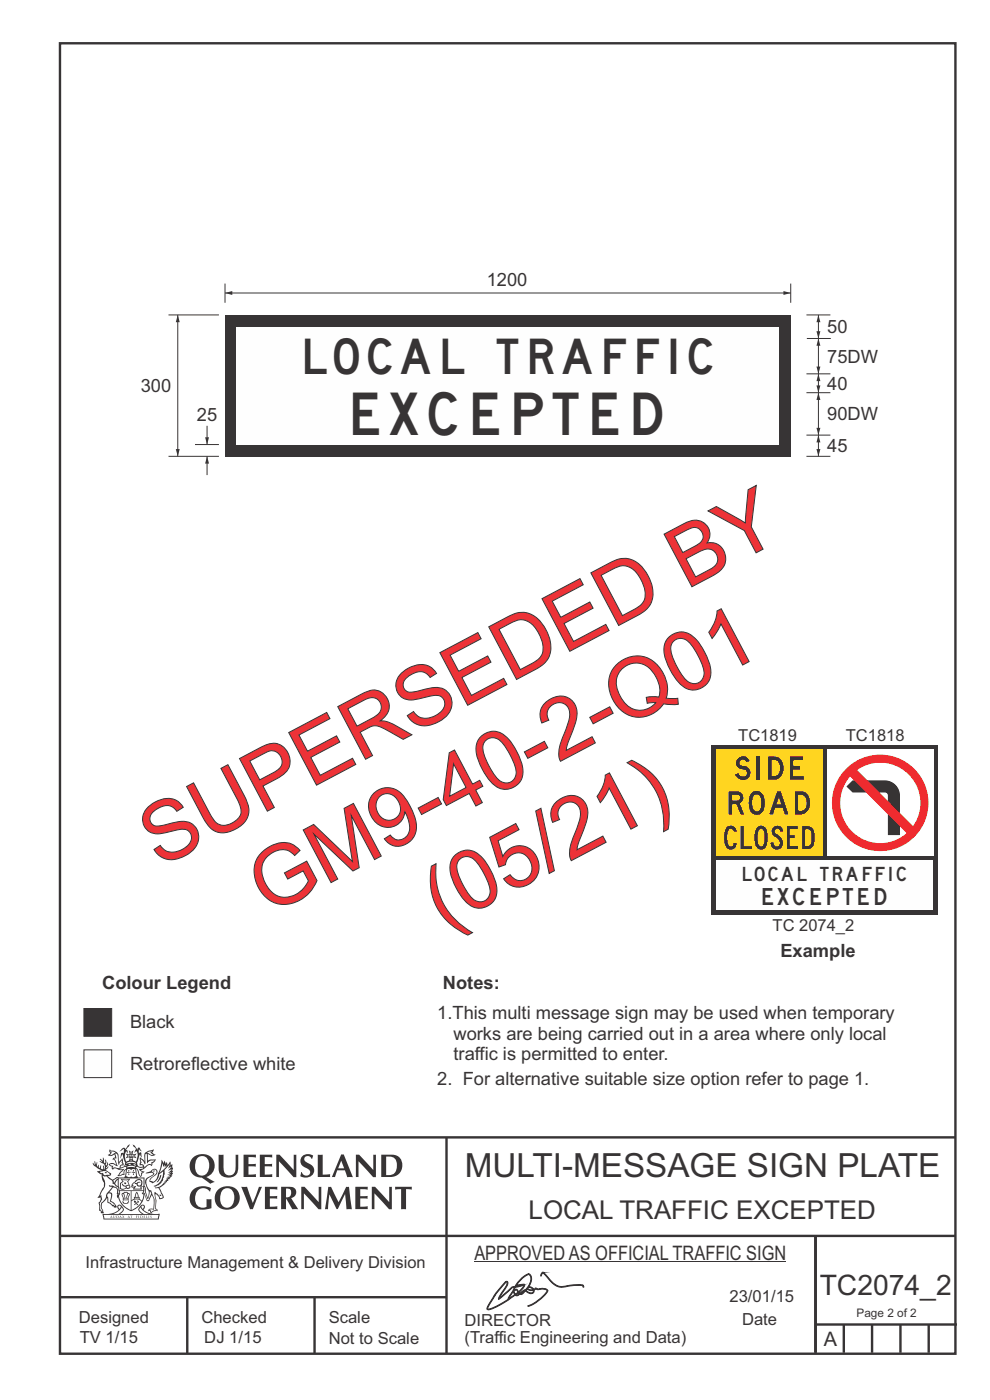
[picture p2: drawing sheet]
<svg xmlns="http://www.w3.org/2000/svg" width="210mm" height="297mm" viewBox="0 0 210 297" stroke-linecap="round" stroke-linejoin="round" font-family="sans-serif">
<g fill="none" stroke="#373435" stroke-width=".51">
<path d="M12.7 9.2h190v278h-190zM12.7 241.3h190M94.7 241.4v45.8M12.7 275.2h82M12.7 262.2h190.1M39.7 275.2v12M66.7 275.2v12M173 262.1v24.9M173 281h30M179 281v6M185 281v6M191 281v6"/>
<path d="M197 281v6"/>
</g>
<path d="M100.6 267.7h66.2" fill="none" stroke="#373435" stroke-width=".21"/>
<path d="M17.8 222.7h5.9v5.9h-5.9z" fill-rule="evenodd" fill="#fefefe" stroke="#373435" stroke-width=".21"/>
<path d="M17.8 213.9h5.9v5.9h-5.9z" fill-rule="evenodd" fill="#373435" stroke="#373435" stroke-width=".21"/>
<g fill="#373435">
<path d="M40.8 252.5a3.4 3.4 0 0 1 4-.4l-.2 .7a1.81 1.81 0 0 0-2.2-.6 1.81 1.81 0 0 0-1 2.1 1.66 1.66 0 0 0 .6 1.6 1.66 1.66 0 0 0 1.8 .1v-1.6h1.1v1.9a4.3 4.3 0 0 1-4-.4 2.58 2.58 0 0 1-.1-3.4z" fill-rule="evenodd"/>
<path d="M47.4 252.3l.8-.2a1.34 1.34 0 0 1 1.4 1l.1 .4a2.38 2.38 0 0 1-1.1 2.6 1.51 1.51 0 0 1-1.9-1.8 2.4 2.4 0 0 1 .7-2zM46.1 252.6a2.51 2.51 0 0 0-.2 3 2.51 2.51 0 0 0 2.9 1 2.51 2.51 0 0 0 2-3.1 2.51 2.51 0 0 0-3.2-1.8l-.6 .2z" fill-rule="evenodd"/>
<path d="M51.2 251.8h1.2l1.2 3.4 1.3-3.4h.7l-2 4.7h-.6z" fill-rule="evenodd"/>
<path d="M56.2 251.8h2.6v.6l-1.6-.1v1.5l1.6-.1v.6l-1.6-.1v1.8l1.6-.1v.6h-2.6z" fill-rule="evenodd"/>
<path d="M60.7 252.1a.95 .95 0 0 1 1.1 1 .95 .95 0 0 1-1.1 .9zM59.6 251.8v4.7h1.1v-2.2l1.3 2.2h1.3l-1.5-2.3a1.21 1.21 0 0 0 1-1.4 1.21 1.21 0 0 0-1.4-1z" fill-rule="evenodd"/>
<path d="M63.9 251.8h.7l3 3.2v-3.2h.6v4.7h-.6l-3.1-3.3v3.3h-.6z" fill-rule="evenodd"/>
<path d="M69.6 251.8h.6l1.6 3.2 1.6-3.2h.6l.6 4.7h-1.1l-.3-3.2-1.5 3.2h-.3l-1.5-3.1-.3 3.1h-.7z" fill-rule="evenodd"/>
<path d="M75.4 251.8h2.6v.6l-1.6-.1v1.5l1.6-.1v.6l-1.6-.1v1.8l1.6-.1v.6h-2.6z" fill-rule="evenodd"/>
<path d="M78.9 251.8h.7l3 3.2v-3.2h.5v4.7h-.6l-3.1-3.3v3.3h-.5z" fill-rule="evenodd"/>
<path d="M83.8 251.8h3.6v.6l-1.3-.1v4.2h-1v-4.2l-1.3 .1z" fill-rule="evenodd"/>
<path d="M40.8 245.7a2.46 2.46 0 0 0-.4 2.7 2.46 2.46 0 0 0 2.4 1.4l1.8 1.3 1-.3-1.8-1.1a2.54 2.54 0 0 0 1.5-3.4 2.54 2.54 0 0 0-3.5-1.2zM42 245.6a1.54 1.54 0 0 1 1.8-.1 1.54 1.54 0 0 1 .6 1.7 1.77 1.77 0 0 1-2 2.1 2.51 2.51 0 0 1-.4-3.7z" fill-rule="evenodd"/>
<path d="M46.4 245h1v1.9a2.39 2.39 0 0 0 .7 2.3 1.32 1.32 0 0 0 1.4-.1 1.32 1.32 0 0 0 .5-1.3v-2.8h.5v2.4a2.12 2.12 0 0 1-1.6 2.4 2.12 2.12 0 0 1-2.5-1.4z" fill-rule="evenodd"/>
<path d="M51.7 245h2.6v.6l-1.6-.1v1.5l1.6-.1v.6l-1.6-.1v1.8l1.6-.1v.6h-2.6z" fill-rule="evenodd"/>
<path d="M55.1 245h2.7v.6l-1.6-.1v1.5l1.5-.1v.6l-1.5-.1v1.8l1.6-.1v.6h-2.7z" fill-rule="evenodd"/>
<path d="M58.6 245h.7l3 3.2v-3.2h.6v4.7h-.6l-3.1-3.4v3.4h-.6z" fill-rule="evenodd"/>
<path d="M64 245.4a1.87 1.87 0 0 1 2.4-.2l-.2 .7a.87 .87 0 0 0-.9-.6 .87 .87 0 0 0-.8 .6 1.82 1.82 0 0 0 1.3 1.1 1.56 1.56 0 0 1 .7 2 1.56 1.56 0 0 1-2 .8l-.8-.3 .2-.9h.1a.9 .9 0 0 0 .9 .8 .9 .9 0 0 0 .9-.7 1.59 1.59 0 0 0-1.3-1.1 1.43 1.43 0 0 1-.5-2.2z" fill-rule="evenodd"/>
<path d="M67.4 245h1v4.2l1.6-.1v.6h-2.6z" fill-rule="evenodd"/>
<path d="M72.4 246.2l.6 1.7h-1.3zM72.4 244.9l-2 4.8h.7l.4-1.4h1.7l.5 1.4h1.2l-2-4.8z" fill-rule="evenodd"/>
<path d="M75.5 245h.7l3 3.2v-3.2h.5v4.7h-.6l-3.1-3.4v3.4h-.5z" fill-rule="evenodd"/>
<path d="M81.9 245.4a1.71 1.71 0 0 1 2.3 1.8 1.79 1.79 0 0 1-2.3 2.1zM80.9 245v4.7a4.2 4.2 0 0 0 3.9-.9 2.34 2.34 0 0 0 .4-2.4 2.34 2.34 0 0 0-2-1.4z" fill-rule="evenodd"/>
<path d="M23.4 244.2l1.1 .3-.9 .5h-.3l.5-.5zM24.4 244.8l.2-.1a2.44 2.44 0 0 1 .5 2l.1 .4 .7-1-.2 .6 .3 .3a.57 .57 0 0 0-.6 .8l-1-.2-.5 .2 .2-.5-.8-.2 .7-.2 .9 .5 .1-.1-.6-1.3-.2-.1 .5-.1zM23.4 243.8l-.2 .4 .2 .4-.6 .4a1.04 1.04 0 0 0 1.4-.1l.2 .7h-.3l-.2 .4a.94 .94 0 0 1 .8 1.1l-.2-.1a1.16 1.16 0 0 0-1.5-.1l.3 .4 .4 .2 .1 .5 .2 .2 .1-.2a.94 .94 0 0 1 1.1 .2h.8l-1.1 1.2a1.13 1.13 0 0 0 1.1-.2l.4-.1v-.4l.4-.7a.83 .83 0 0 0-.6 1.1l-.3-.1-.6 .3 1-1.4-.5 .2-.5-.1 1.3-.5-.1-.1-.9 .3v-.3l.2-.2 .3 .1 .1-.3-.2-.4 .1-.6-.2-.3-.7 .9v-.7a1.42 1.42 0 0 0-1.6-1.8z" fill-rule="evenodd"/>
<path d="M31.2 244.6l.4-.3 .7-.1-.6 .3 .8 .5h-.3zM30.9 244.8h.2l.1 2a1.69 1.69 0 0 1 1.6-.7l-.8 .5 .1 .5a1.1 1.1 0 0 0-1.5 .6l-.1-.5-.2-.2h-.5l.3-.4-.3-.7a1.42 1.42 0 0 1 .9 1.1l.2-.1zM29.7 245.5l.1 1-.2 .3 .1 .5 .5-.1 .2 .2a.96 .96 0 0 1-1.2-.1l-.1 .1a1.06 1.06 0 0 0 1.3 .2v.1a.72 .72 0 0 1-.9 .2l.3 .5 .5 .3-.4 .1-.1 .7-.2-.4-.4-1.1-.4-.4 .4 .9a1.54 1.54 0 0 0 .7 1.2l.2-.3a.58 .58 0 0 1 .5-.7l.1-.2h-.3l-.5-.3 1-.5a.93 .93 0 0 1 1.1-.5v.2l.2-.1 .1-.5a.99 .99 0 0 0 .7-.9l-1.3 .1-.3 .3-.1-1.5 .9 .4 .9-.3h-.4l-.5-.4 .4-.7-.6 .2a1.46 1.46 0 0 0-1.3 2.1v.4l-.2-.4z" fill-rule="evenodd"/>
<path d="M28.2 248.3h.2v.4h.3l-.3 .1-.1 .5v-.5l-.4-.1 .4-.1z" fill-rule="evenodd"/>
<path d="M27.2 248.3h.2v.3l.3 .1-.3 .1-.1 .5v-.5l-.3-.1h.3z" fill-rule="evenodd"/>
<path d="M26.9 248.1a.57 .57 0 0 1 .9 .2 .57 .57 0 0 1 .9-.2l.2 1.4-.2 .1a.57 .57 0 0 1-.9-.1 .69 .69 0 0 1-1.1 0zM26.8 247.4l-.3 2.1-.1 .4h2.9l-.2-.4-.3-2.1h-.2l.1 .3-.9-.1-.8 .1v-.3z" fill-rule="evenodd"/>
<path d="M26.8 251.7a.3 .3 0 0 0 .6 0 .3 .3 0 0 0-.6 0zM25.9 250.3l.3 .3-.3 .3a.79 .79 0 0 0 0 1.3l.8-.2-.1-.3a.55 .55 0 0 1-.7-.6h.1l.2 .3 .3 .1 .8-.2-.3-.7 .3-.3-.7 .1zM25.6 250l1.2 .2 .8-.2-.4 .7 .5 1.1a.56 .56 0 0 1-.9 .3l-.1 .1a.73 .73 0 0 1-1 .1 .73 .73 0 0 1-.3-.9v-.4l.6-.4z" fill-rule="evenodd"/>
<path d="M28.2 251.2l.7-.5a.58 .58 0 0 1 1-.1 .58 .58 0 0 1-.4 .9l-.3-.3a.43 .43 0 0 1 .6-.3v-.1a.57 .57 0 0 0-.8 .2l-.2-.1-.3 .2 .5 .1a.55 .55 0 0 0 .8 .5v.5h-1.3l.4-.4-.2-.2-.6 .2 .3-.3-.3-.1zM28 251.1l-.1 .2a.39 .39 0 0 0 .2 .7l.3-.1-.2 .5h1.9v-.8a.86 .86 0 0 0-.2-1.3 .86 .86 0 0 0-1.2 .3z" fill-rule="evenodd"/>
<path d="M28.6 254.1h.8v.2h-.8zM29 253.1l.2 .8h-.4zM29 252.8l-.3 .5-.1 .6h-.2v.4l-.6 .4 .1 .2a1.48 1.48 0 0 1 2.1 .1l.2-.1-.6-.5v-.5h-.2l-.1-.6z" fill-rule="evenodd"/>
<path d="M28.4 254.7l.4 .1 .1 .3 .3-.2-.2-.2a.38 .38 0 0 1 .5 .5l-.2-.2-.3 .3 .4 .2-.3 .2-.2-.3-.4 .3-.1-.2 .4-.3-.3-.1z" fill-rule="evenodd"/>
<path d="M27.1 253.3h.2v.2l-.2 .6h-.2zM26.2 254.6h.9v.4a.5 .5 0 0 1-.5 .2 .5 .5 0 0 1-.4-.4zM26 253.3h.2l.2 .8h-.1zM26.2 254.3h.8l.1 .1-.8 .1zM26.4 253h.5l-.1 1.1h-.2zM25.9 253.1l-.1 .3 .3 1.2a.48 .48 0 0 0-.1 .5 .48 .48 0 0 0 .5 .3l.5-.1a.49 .49 0 0 0 .2-.7l.3-1.2-.1-.3-.6-.3z" fill-rule="evenodd"/>
<path d="M26.3 250.9h.4l.1 .3h-.3z" fill-rule="evenodd"/>
<path d="M33.9 249.4l.3-.2-.2 .9-.6 .7h-.2l.5-.7z" fill-rule="evenodd"/>
<path d="M32.3 248.3l.3-.2 .5 .2a.88 .88 0 0 1-.5 1.1 1.22 1.22 0 0 0-.9 1.3l.5 .2a.72 .72 0 0 0 .9-.4l.6-.8 .1-.6 .8-.6v.3a2.85 2.85 0 0 1-2 2.8l.1 .1a2.13 2.13 0 0 0 1.9-1.4v-.3a2.01 2.01 0 0 0 .3-1.8l1.1-1.3-.4 1 .7-.5-.7 1 .8-.4-.8 .8 .7-.1-.9 .5 .9-.1-.9 .5 .8-.1-.9 .3 .3 .2h-.4l.2 .4-.3-.1 .1 .3h-.3l.1 .3h-.2a2.16 2.16 0 0 1-2 1l.1 .2h.4a.76 .76 0 0 1 .7 .7l.5 1.2-.5 .2a1.45 1.45 0 0 0-1.2-1.3l.2 1.8-.1 1.9 .4 .2a1.07 1.07 0 0 0-1.2 .4v-.3l-.5-.2a.87 .87 0 0 1 1.1-.1v-.7a4.4 4.4 0 0 0-.6-3.1v-.3h-.2a2.16 2.16 0 0 1-.8-2.2l.3-.3 1.2-.8a.55 .55 0 0 0-.4-.7zM30.4 251.7a.76 .76 0 0 1 .3 1.1l.6 1.6 .4-1.7 .2 .1a.61 .61 0 0 1-.1 .9l-.3 .9h-.2l-.6-1.6-.4 .2a1.18 1.18 0 0 0 .1-1.5zM34.4 246.8l.2 .8 .3-.5v.5l.4-.5a1.9 1.9 0 0 1-1.1 1.4l-.4 .3zM30.9 248.9l1.3-.1 .2 .1v.3l-.5 .3a1.26 1.26 0 0 0-.9 1.9l.2 .7a1.84 1.84 0 0 1 .2 2l-.5-1.3a.96 .96 0 0 0-.4-1.3l-.4 .3a.78 .78 0 0 1 0 1.3l.1 .2h.4l.4 1.1a.38 .38 0 0 0 .2 .4 .38 .38 0 0 0 .4-.1l.6-1.2a2.94 2.94 0 0 1 .4 2.5l-.1 .5-.8-.1-.3 .4v.2l.5-.1v.4l.2 .1a1.02 1.02 0 0 1 1.3-.5v-.3l-.3-.2 .1-1.7-.3-1.4 .1 .1a1.14 1.14 0 0 1 .8 .9 .63 .63 0 0 0 .8-.2 .63 .63 0 0 0-.1-.8l-.7-1.3 1-.6 .1-.3 .3-.1-.1-.2h.4l-.1-.3h.3l-.1-.3 .5-.1-.2-.2 .6-.4 .1-.2-.3 .1 .4-.6-.3 .1 .3-.6-.4 .1 .4-.5v-.3l-.3 .2 .2-.6-.1-.3-.3 .3-.1-.8-.6 .8-.2-.7-.2 .5-.3-.8-.1 .6-.4-.8-.2 1.4-.6 1.9a1.81 1.81 0 0 1-1 1.4l-.6-.2a1.74 1.74 0 0 1 1.2-1.2 .75 .75 0 0 0 0-1.3 .75 .75 0 0 0-1.1 .5z" fill-rule="evenodd"/>
<path d="M33.8 253.5l.3-.1 .2 .3h-.4z" fill-rule="evenodd"/>
<path d="M22 257.7h11.6l-.1 .8h-11.3zM24 257.6l.4-.2a2.47 2.47 0 0 0 1.4-1.3l.3 .6-.5 .5-.5 .4zM25.1 255.9l.3-.2 .2 .2-.2 .6zM29.8 256.1a2.65 2.65 0 0 0 1.8 1.5h-1.1l-.2-.2a.79 .79 0 0 1-.5-1.3zM30 255.9l.2-.2 .3 .2-.2 .6zM21.8 257.5l.2 1.2h11.7l.2-1.1-.2-.1a4.1 4.1 0 0 1-3.3-.9l.3-.4-.1-.5a1.06 1.06 0 0 0-1.3 .9l.2 .4 .7 .6h-4.7l.2-.2a.84 .84 0 0 0 .6-.7 .84 .84 0 0 0-.5-.9l-.2-.2-.6 .1-.1 .5 .3 .4a4.2 4.2 0 0 1-3.4 .9z" fill-rule="evenodd"/>
<path d="M23.6 258l.1 .2h-.2zM23.6 257.9l-.3 .5 .4-.1 .2 .1z" fill-rule="evenodd"/>
<path d="M24 257.9h.2v.4a.25 .25 0 0 0 .2-.1 .25 .25 0 0 0-.1-.3h.1a.29 .29 0 0 1 0 .4 .29 .29 0 0 1-.4 0 .29 .29 0 0 1 0-.4z" fill-rule="evenodd"/>
<path d="M24.8 257.9a.22 .22 0 0 1 .3 .2 .22 .22 0 0 1-.3 .2zM24.7 257.9v.5a.33 .33 0 0 0 .4-.1 .33 .33 0 0 0 0-.4 .33 .33 0 0 0-.4 0z" fill-rule="evenodd"/>
<path d="M25.5 258l.1 .2h-.1zM25.6 257.9l-.3 .5 .3-.1 .2 .1z" fill-rule="evenodd"/>
<path d="M25.9 257.9h.2l.1 .2 .2-.2-.2 .2 .2 .3-.3-.2v.2h-.2l.2-.3z" fill-rule="evenodd"/>
<path d="M27.3 258l.1 .2h-.2zM27.3 257.9l-.3 .5 .4-.1 .2 .1z" fill-rule="evenodd"/>
<path d="M27.6 257.9h.5h-.2l.1 .5h-.3l.1-.5z" fill-rule="evenodd"/>
<path d="M28.8 257.9h.3h-.1v.2h.1h-.1v.3h-.2z" fill-rule="evenodd"/>
<path d="M29.3 257.9h.2l.1 .5h-.3z" fill-rule="evenodd"/>
<path d="M29.9 257.9a.22 .22 0 0 1 .3 .2 .22 .22 0 0 1-.3 .2zM29.7 257.9v.5a.33 .33 0 0 0 .5-.1 .33 .33 0 0 0 0-.4 .33 .33 0 0 0-.5 0z" fill-rule="evenodd"/>
<path d="M30.5 257.9h.3h-.2v.2h.2h-.2v.2l.2 .1h-.3z" fill-rule="evenodd"/>
<path d="M31 257.9h.2l-.1 .4 .2 .1h-.3z" fill-rule="evenodd"/>
<path d="M31.5 257.9h.2v.5h-.2z" fill-rule="evenodd"/>
<path d="M31.9 257.9h.3l-.2 .1 .2 .2-.1 .2h-.2v-.2l.2 .1z" fill-rule="evenodd"/>
<path d="M26.8 246.7a1.51 1.51 0 0 1 2.1 .2l-1.1-.2-1 .2zM28.3 246.9l.5 .2v.2l-.4-.1zM27.2 247l.5-.1 .1 .2h-.4zM26.7 247.2l.2 .1-.3 .1zM27.6 246.2l.2-.2 .3 .2zM27.5 245h.2v.4h-.2zM27.6 244.4l.2 .2 .2-.2-.1 .4h-.2zM27.7 245.6h.2l.1 .4-.2-.2-.2 .2zM27.9 245h.2v.4h-.2zM27 245l.3 .1 .1 .2-.4 .1 .2-.2zM28.3 245.1l.3-.1-.2 .2 .2 .2-.3-.1zM25.3 244.2l1-.5-.1 1-.2-.1-.3 .1-.3 1.1 .5-1 .3 .9a1.84 1.84 0 0 1 .2 1.7l.4 .1a2.48 2.48 0 0 1 2.2 .1l.2-.3-.2-.6 .7-1.8 .4 .6-.2-1-.1-.1-.3 .3v-.9l.6 .4-.5-.7h-.4v.4l-.6-.8-.5-.3 .2 .4 .6 .6-.4 .7 .4-.3a2.06 2.06 0 0 1-.1 2.2l-.5-.2-.2-.6 .2-.1 .7 .2-.4-.5 .4-.5-.7 .2-.2-.2 .2-.7-.5 .4-.5-.4 .2 .7-.2 .2-.7-.2 .4 .5-.4 .5 .8-.2 .1 .1-.1 .6-.6 .2a2.01 2.01 0 0 1 0-2.2l.3 .5-.1-.6-.3-.1 .9-1.2-.5 .3-.5 .7-.2-.3a.8 .8 0 0 0-.8 .5z" fill-rule="evenodd"/>
<path d="M21.8 249.4l.3 .2a.61 .61 0 0 1 .9 .3l.2 .2a.8 .8 0 0 1 .7 1l.3 .1 .6 .6a1 1 0 0 1 .5 1l-.2 .7v-.5h-.1a.96 .96 0 0 0-.7-1.3l-.3-.2h-.6l-.2-.1-.1 .1 .1 .3h.6l-1.1 1.4-.3 .9-.4 .6a1.33 1.33 0 0 0-.5 1.8l.2 .5a1.26 1.26 0 0 1-.5-1.4l-.1-.4a1.56 1.56 0 0 0 .4-1.7l-.3 .2 .2-.5a3.2 3.2 0 0 0 .7-3zM23 253.2h.4l.2 .4-.3 1.2 .8 .5 .3 .5-.6-.2-.8-.6v-.9a.51 .51 0 0 1 0-.9zM21.2 248.6a1.52 1.52 0 0 1 2.1 .6l-1.1 .1-.2-.1-.1-.4-.5 .1zM20.1 246.3l.1 .8-.5-.4a.62 .62 0 0 0 .7 .8l1.3 .8-1.1 .1 .6 .6 .4 .1 .1 1.1a1.84 1.84 0 0 1-.3 2.5l-.4 .9-.3 .4 .2 .1 .4-.1 .1 .4-.2 .5-.3 .2 .1 1.8 .2-.1 .3 .6h.2l.4-.1-.2-.5a1.3 1.3 0 0 1-.1-1.6l.9-1.1 .2 1.1 .5 .2 .5 .6 .1-.2 .2 .4 .5-.1a1.85 1.85 0 0 0-1.2-1.3l.1-.3a1.39 1.39 0 0 0 0-1.5h-.4l.4-.6a.66 .66 0 0 1 .9-.4 .66 .66 0 0 1 .3 .9v.4h.1v.1l-.1 .3 .2 .5 .1-.3a2.24 2.24 0 0 0 .1-2.2 .73 .73 0 0 1-.7-.6 .73 .73 0 0 1 .6-.8v-.2a.94 .94 0 0 0-.9 .8 .48 .48 0 0 1-.1-.5 .48 .48 0 0 1 .5-.3l.5-.3a.51 .51 0 0 0-.8 .2l-.4 .3-1.1-.8 .6-.1 .2-.5-1.2-.6 .5-.5v-.4l-.4 .5v-.2a.69 .69 0 0 0 .2-1.1v.5l-.2 .2v-1.1l-.2-.2 .1 .6-.2 .2-.4-1.2v.6l-.6-.3 .5 .6-.6-.2 .3 .3a1 1 0 0 1 .7 1.5l-.2-.8v.8l-.5-.2v-.7l-.2 .6-.2-.1-.1-.6-.2 .4-.1-.2v-.7l-.2 .5z" fill-rule="evenodd"/>
<path d="M22.2 248.8l.2-.2 .3 .3z" fill-rule="evenodd"/>
<path d="M25 249.8h5.6v2l-.2-.1v-1.7h-5.2v2.5h5.2v-.7l.1 .1-.1 1.1v-.3h-2.5v4a4.1 4.1 0 0 0 2.6-3.6l.1-.1a4 4 0 0 1-2.8 3.9 4.2 4.2 0 0 1-2.8-4.7l.1 1.3 .1-.1a3.8 3.8 0 0 0 2.5 3.3v-4h-2.5l-.2-.9z" fill-rule="evenodd"/>
<circle cx="32.6" cy="248.4" r=".17"/>
</g>
<path d="M173.6 83.3v9" fill="none" stroke="#373435" stroke-width=".21"/>
<g fill="#373435">
<path d="M173.2 90.8h.8l-.4 1.5z"/>
<path d="M173.6 83.3l.4 1.6h-.8z"/>
</g>
<path d="M47.7 62.2h120" fill="none" stroke="#373435" stroke-width=".21"/>
<g fill="#373435">
<path d="M166.2 61.7l1.5 .5-1.5 .4z"/>
<path d="M47.7 62.2l1.6-.5v.9z"/>
<path d="M47.7 66.8h120v30h-120z" fill-rule="evenodd"/>
</g>
<path d="M50.2 69.3h115v25h-115z" fill-rule="evenodd" fill="#fefefe"/>
<path d="M47.7 60.2v4M167.7 60.2v4M171.1 66.8h5M171.2 71.8h5M173.6 79.3v4M171.1 96.8h5M171.1 92.3h5" fill="none" stroke="#373435" stroke-width=".21"/>
<g fill="#373435">
<path d="M173.6 79.3l.4 1.6h-.8z"/>
<path d="M173.2 81.8h.8l-.4 1.5z"/>
</g>
<path d="M173.6 92.3v4.5" fill="none" stroke="#373435" stroke-width=".21"/>
<g fill="#373435">
<path d="M173.2 95.3h.8l-.4 1.5z"/>
<path d="M173.6 92.3l.4 1.6h-.8z"/>
</g>
<path d="M171.1 79.3h5M173.6 71.8v7.5M171.1 83.3h5" fill="none" stroke="#373435" stroke-width=".21"/>
<g fill="#373435">
<path d="M173.2 77.8h.8l-.4 1.5z"/>
<path d="M173.6 71.8l.4 1.6h-.8z"/>
</g>
<path d="M173.6 66.8v5" fill="none" stroke="#373435" stroke-width=".21"/>
<g fill="#373435">
<path d="M173.2 70.3h.8l-.4 1.5z"/>
<path d="M173.6 66.8l.4 1.6h-.8z"/>
</g>
<path d="M43.9 90.3v4" fill="none" stroke="#373435" stroke-width=".21"/>
<path d="M43.5 92.8h.8l-.4 1.5z" fill="#373435"/>
<path d="M35.7 66.8h10.7M37.7 66.8v30M35.7 96.8h10.7M41.4 94.3h5" fill="none" stroke="#373435" stroke-width=".21"/>
<g fill="#373435">
<path d="M37.3 95.3h.8l-.4 1.5z"/>
<path d="M37.7 66.8l.4 1.6h-.8z"/>
</g>
<path d="M43.9 96.8v4" fill="none" stroke="#373435" stroke-width=".21"/>
<path d="M43.9 96.8l.4 1.6h-.8z" fill="#373435"/>
<path d="M115 270l.3-.1 .8 .9a4.5 4.5 0 0 0 3 2.1 15.6 15.6 0 0 1 4.6-.3l.2 .4-.2 .1-.1-.3a15.6 15.6 0 0 0-4.5 .3 5.2 5.2 0 0 1-3.4-2.5l-.5-.6-.3 .7h-.2zM107.2 271.9l.3-.1 .2 .2a1.96 1.96 0 0 1-.8 1.8l-1 1.6 2-1.7a1.43 1.43 0 0 1 1.3-.8 6.4 6.4 0 0 1 2.9-2.7 1.1 1.1 0 0 1 .6 1.7l-.5 1 .6 .2 .4 .4 .4-.2 .6 .1h.3a1.57 1.57 0 0 1 1.7 .3 7.5 7.5 0 0 1-4.2 3.4v-.1a8.3 8.3 0 0 0 4.1-3.2 1.2 1.2 0 0 0-1.6-.3l-.4 .1-.4-.2-.3 .2a.73 .73 0 0 1-.8 .8l-.6-.1-.5-.4a1.32 1.32 0 0 1-1.3 .7l-.5 .3a1.2 1.2 0 0 0-1.4 .5l-.5 .4a9.7 9.7 0 0 1-4.4 2l-.1-.1a4.6 4.6 0 0 1 1.2-2.3l.8-1.3zM111.8 273.4l-.2 .3 .9 .6 .5-.1 .1-.5a1.2 1.2 0 0 1-1.3-.3zM110.6 271.4l-1 1.2 1.6-.2 .1 .1a2.73 2.73 0 0 1-1.3 1.7l.2 .2 .6-.5a2.88 2.88 0 0 0 1.7-3.2 .48 .48 0 0 0-.5-.4 .48 .48 0 0 0-.4 .3zM112 273.2a.91 .91 0 0 0 1.1 .3l-.7-.4zM109.5 272.8l-.1 .1 1.3-.3zM109.3 273.1l-.3 .6 .6-.2 .4 .6a2.34 2.34 0 0 0 1.2-1.5zM107.3 272l-2.1 2.6-1.4 2.2-.4 .9a8 8 0 0 0 3.9-1.8l.4-.2 1.4-2.6-.5 .1-2 1.8-.8 .6a3.3 3.3 0 0 1 .9-1.8l.1-.1a1.9 1.9 0 0 0 .8-1.7zM108.9 274l-1 1.5 1.3-.9zM109 273.9l.3 .6a.47 .47 0 0 0 .5-.3 .47 .47 0 0 0-.3-.5zM109.4 274.7h.3l.4-.2-.2-.2zM110.4 274.4h.4l.5-.6z" fill="#373435" stroke="#373435" stroke-width=".21"/>
<g fill="#373435">
<path d="M150.9 158.1h48v36h-48z" fill-rule="evenodd"/>
<path d="M174.5 158.1h1v24h-1z" fill-rule="evenodd"/>
</g>
<path d="M151.9 182.6h46v10.5h-46z" fill-rule="evenodd" fill="#fefefe"/>
<path d="M175.4 159.1h22.6v22.5h-22.6z" fill-rule="evenodd" fill="#fff"/>
<path d="M179.6 166.9l1.3-1.3h6.8a3.2 3.2 0 0 1 3.2 3.2v8.4h-2.6v-8.5l-.1-.4-.4-.2h-6.9z" fill-rule="evenodd" fill="#1f1a17"/>
<path d="M176.5 170.3a10.2 10.2 0 0 0 20.4 0 10.2 10.2 0 0 0-20.4 0zM180.3 164.7l-.9 1.4-.7 1.4a8.5 8.5 0 0 0 3.2 9.9 8.5 8.5 0 0 0 10.4-.7zM181.8 163.4l1.3-.8 1.5-.5a8.5 8.5 0 0 1 9.1 3.4 8.5 8.5 0 0 1 0 9.7z" fill-rule="evenodd" fill="#ef2b2f"/>
<path d="M151.9 159.1h22.6v22.5h-22.6z" fill-rule="evenodd" fill="#ffd520"/>
<g fill="#373435">
<path d="M154.2 175.4a1.25 1.25 0 0 1 1.4-.1 1.25 1.25 0 0 1 .7 1.1h-.7a.61 .61 0 0 0-.7-.6 .61 .61 0 0 0-.5 .7 4.3 4.3 0 0 0 .4 3h.5l.3-.7h.7a1.29 1.29 0 0 1-1.2 1.5 1.29 1.29 0 0 1-1.4-1.3l-.1-1.4a2.85 2.85 0 0 1 .6-2.2z"/>
<path d="M157.1 175.2h.7v4.3h1.8v.7h-2.5z"/>
<path d="M164.1 175.5a1.21 1.21 0 0 1 1.3-.3 1.21 1.21 0 0 1 .7 1.2h-.7a.55 .55 0 0 0-.8-.5 .55 .55 0 0 0 .1 1 1.79 1.79 0 0 1 1.4 1.4 1.79 1.79 0 0 1-.8 1.9 1.35 1.35 0 0 1-1.9-1.5h.7a.69 .69 0 0 0 .8 .9 .69 .69 0 0 0 .5-1.1l-.3-.5a2.38 2.38 0 0 1-1.4-1.5v-.5z"/>
<path d="M166.9 175.2h2.3v.7h-1.7v1.3h1.1v.6h-1.1v1.7h1.8v.7h-2.4z"/>
<path d="M156.6 160.8a1.47 1.47 0 0 1 2.4 .7l-.7 .2a.69 .69 0 0 0-.8-.6 .69 .69 0 0 0-.6 .8 .69 .69 0 0 0 .8 .6 1.56 1.56 0 0 1 1.3 2.3 1.56 1.56 0 0 1-2.6 .2l-.5-.8 .7-.2a.9 .9 0 0 0 1 .7 .9 .9 0 0 0 .8-.9l-.4-.4a1.98 1.98 0 0 1-1.9-1.2l.1-.9z"/>
<path d="M160.5 160.5h.7v4.9h-.7z"/>
<path d="M167.5 160.5h2.8v.8h-2v1.2h1.4v.8h-1.4v1.3h2.2v.8h-3z"/>
<path d="M155.3 168.6h1a.6 .6 0 0 1 .7 .6 .6 .6 0 0 1-.6 .6h-1.1zM154.6 167.9v4.9h.7v-2.2h1l.7 2.2h.9l-.9-2.3a1.38 1.38 0 0 0 .7-1.6 1.38 1.38 0 0 0-1.3-1z"/>
<path d="M159.6 168.1a3.7 3.7 0 0 0-.1 4.4 1.66 1.66 0 0 0 1.8 .2 1.66 1.66 0 0 0 .9-1.6 2.83 2.83 0 0 0-1.3-3.3h-.9zM160 168.7a.91 .91 0 0 1 1 0 .91 .91 0 0 1 .4 1v1.4a.85 .85 0 0 1-.7 1 .85 .85 0 0 1-1-.6l-.1-1.6 .1-.7z"/>
<path d="M164.8 167.9h.8l1.7 4.9h-.8l-.5-1.4h-1.6l-.4 1.4h-.8zM165.2 169.2l-.5 1.4h1z"/>
<path d="M168.6 167.9v4.9a2.59 2.59 0 0 0 2.8-.8 2.74 2.74 0 0 0-1-4.1zM169.3 168.6a1.62 1.62 0 0 1 1.7 2.3l-.1 .5a1.26 1.26 0 0 1-1.6 .6z"/>
<path d="M160.7 175.4a4.4 4.4 0 0 0 0 4.6 1.26 1.26 0 0 0 2-.9 4.1 4.1 0 0 0-.6-3.8 1.27 1.27 0 0 0-1.4 .1zM161.2 175.9l.2-.1a1.02 1.02 0 0 1 .7 1.2l.1 .7a1.65 1.65 0 0 1-.8 1.8 1.49 1.49 0 0 1-.7-1.8 2.21 2.21 0 0 1 .5-1.8z"/>
<path d="M170.1 175.2v5a2.1 2.1 0 0 0 2.4-.8 4.7 4.7 0 0 0-.2-3.8 2.45 2.45 0 0 0-2.2-.4zM170.8 175.9a1.05 1.05 0 0 1 1.3 1.3 2.8 2.8 0 0 1-.4 2.1l-.9 .2z"/>
<path d="M162.9 160.5v4.9a2.59 2.59 0 0 0 2.8-.8 2.74 2.74 0 0 0-1-4.1zM163.7 161.3a1.62 1.62 0 0 1 1.7 2.3l-.2 .4a1.25 1.25 0 0 1-1.5 .6z"/>
</g>
<g font-size="17.6" fill="#ed3237">
<text x="33.8" y="184.2" transform="rotate(-28 33.8 184.2)">SUPERSEDED BY</text>
<text x="56.9" y="194.3" transform="rotate(-28 56.9 194.3)">GM9-40-2-Q01</text>
<text x="93.9" y="197" transform="rotate(-28 93.9 197)">(05/21)</text>
</g>
<text font-size="9" fill="#373435" x="74.9" y="92.3">EXCEPTED</text>
<text font-size="7.5" fill="#373435" x="64.7" y="79.3">LOCAL TRAFFIC</text>
<text font-size="7.1" fill="#373435" x="98.6" y="249.6">MULTI-MESSAGE SIGN PLATE</text>
<text font-size="6" fill="#373435" x="173.9" y="274.7">TC2074_2</text>
<text font-size="5.5" fill="#373435" x="112.1" y="258.6">LOCAL TRAFFIC EXCEPTED</text>
<g font-size="4.2" fill="#373435">
<text x="100.6" y="267.2">APPROVED AS OFFICIAL TRAFFIC SIGN</text>
<text x="174.7" y="285.6">A</text>
</g>
<g font-size="3.9" fill="#373435">
<text x="103.2" y="60.6">1200</text>
<text x="175.5" y="70.7">50</text>
<text x="175.5" y="76.9">75DW</text>
<text x="29.9" y="83.2">300</text>
<text x="175.5" y="82.7">40</text>
<text x="41.8" y="89.3">25</text>
<text x="175.5" y="89.2">90DW</text>
<text x="175.5" y="95.9">45</text>
<text x="165.5" y="202.9">Example</text>
<text x="21.7" y="209.8">Colour Legend</text>
<text x="94" y="209.8">Notes:</text>
<text x="27.6" y="218.1">Black</text>
<text x="92.8" y="216.3">1.This multi message sign may be used when temporary</text>
<text x="96.2" y="220.6">works are being carried out in a area where only local</text>
<text x="27.6" y="226.9">Retroreflective white</text>
<text x="96.2" y="224.9">traffic is permitted to enter.</text>
<text x="92.8" y="230.1">2. For alternative suitable size option refer to page 1.</text>
</g>
<text font-size="3.6" fill="#373435" x="161.8" y="192">EXCEPTED</text>
<g font-size="3.5" fill="#373435">
<text x="156.6" y="157.1">TC1819</text>
<text x="179.4" y="157.1">TC1818</text>
<text x="163.9" y="197.5">TC 2074_2</text>
<text x="18.2" y="269">Infrastructure Management &amp; Delivery Division</text>
<text x="16.7" y="280.6">Designed</text>
<text x="42.7" y="280.6">Checked</text>
<text x="69.7" y="280.6">Scale</text>
<text x="98.5" y="281.3">DIRECTOR</text>
<text x="154.7" y="276.2">23/01/15</text>
<text x="157.4" y="281.2">Date</text>
<text x="16.9" y="284.8">TV 1/15</text>
<text x="43.3" y="284.9">DJ 1/15</text>
<text x="69.7" y="285.2">Not to Scale</text>
<text x="98.5" y="284.8">(Traffic Engineering and Data)</text>
</g>
<text font-size="3" fill="#373435" x="157.7" y="186.8">LOCAL TRAFFIC</text>
<text font-size="2.5" fill="#373435" x="181.7" y="279.5">Page 2 of 2</text>
</svg>
